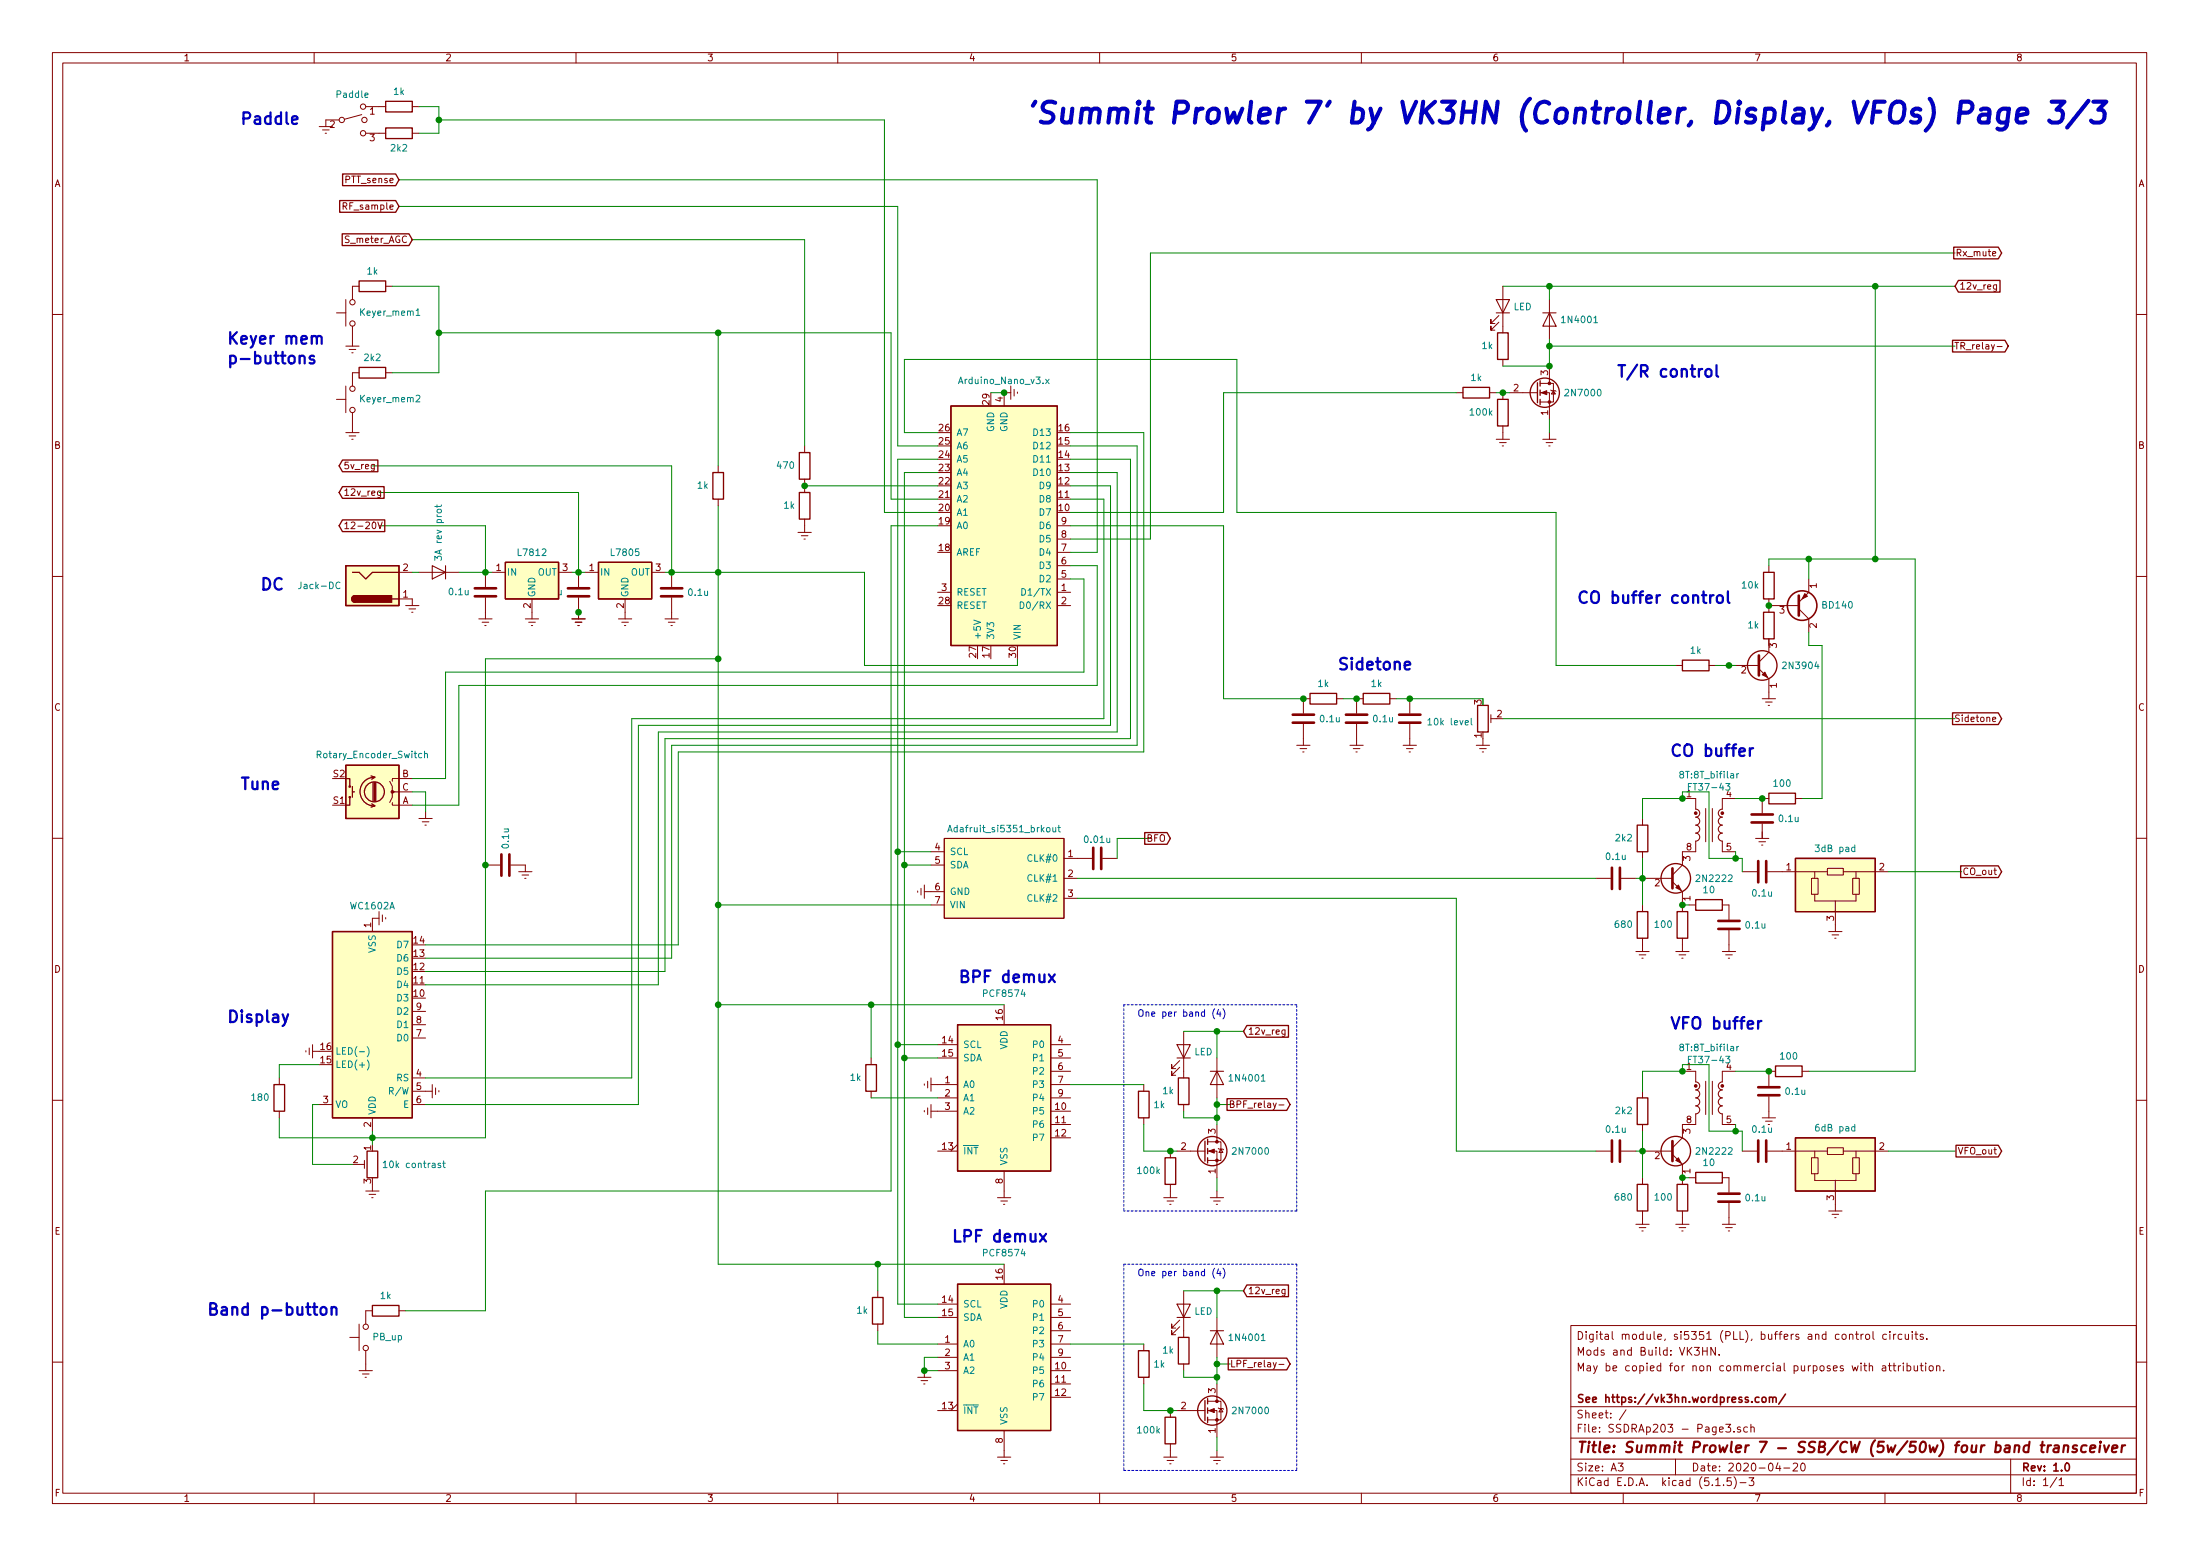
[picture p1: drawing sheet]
<svg xmlns="http://www.w3.org/2000/svg" width="420mm" height="297mm" viewBox="0 0 420 297" stroke-linecap="round" stroke-linejoin="round" font-family="sans-serif">
<g fill="none" stroke="#840000" stroke-width=".19">
<path d="M10 10h400v277h-400zM12 12h396v273.1h-396zM60 10v2M110 10v2M160 10v2M210 10v2M260 10v2M310 10v2M360 10v2M61 24.2h2.5M61.6 24.8h1.3M62.1 25.4h.3"/>
<path d="M64.8 22.9h-2.6v1.3M69.1 21.9l-3.3 .9M69.8 25.4h3.9M69.8 20.4h3.9M78.7 25.4h1.3M78.7 20.4h1.3M64.3 59.7h1.7M66 57.2v5.1M68.6 54.6h-1.3v2.6M73.7 54.6h1.2M287 54.6v8.9M295.9 57.2v7.6"/>
<path d="M381.3 54.4v1.1l-.2 .1h-.3M381.3 54.4h-.4l-.2 .2 .1 .6h.5M10 60h2M64.3 76.2h1.7M66 73.7v5.1M66 66.1h2.6M66.7 66.7h1.2M67.2 67.3h.2M67.3 62.3v3.8M67.3 78.8v3.8M68.6 71.2h-1.3v2.5M73.7 71.2h1.2"/>
<path d="M193 75h-1.2v2.5M193 73.7v2.5M193.7 74.3v1.3M194.3 74.8v.3M278.1 75h1.3M284.5 75h1.2M286.3 61.5l-1.6 1.5v-.7v.7h.8M286.3 60.2l-1.6 1.6v-.8v.8h.8M287 68.6v1.3M287 75v1.2M288.3 75h5.3M294.1 75h1.8v5"/>
<path d="M294.1 73.2h2.6v3.5h-2.6M295.9 69.9v3.3M296.2 74.5l1 .2M296.7 74.6l.4 .6h-.8zM373.4 65.4h.7M373.7 65.4v1.2M408 60h2M66 82.6h2.6M66.7 83.2h1.2M67.2 83.9h.2M72.2 99.7l.4 1.2 .4-1.2M72.7 93.7l-.1 1.2-.1 .1-.3-.1"/>
<path d="M72.7 93.8l-.4-.1-.2 .3 .1 .5h.5M137.2 88.9v1.3M137.2 95.3v1.3M153.7 85.1v1.3M153.7 91.5v2.5M153.7 99.1v2.5M285.7 83.9h2.6M286.4 84.5h1.3M286.9 85.1h.2M287 81.3v2.6M294.6 83.9h2.6M295.3 84.5h1.2"/>
<path d="M295.8 85.1h.2M295.9 82.6v1.3M10 110h2M76.2 114.3h2.5v1.3M76.2 109.3h2.5M77.5 115.6h2.5M78.1 116.2h1.3M78.6 116.9h.3M80 109.3h7.6M91.4 118.1h2.6M92.1 118.8h1.2M92.6 119.4h.2"/>
<path d="M92.7 109.3v2.8M92.7 114.1v4M94 109.3h2.5M100.3 118.1h2.6M101 118.8h1.2M101.5 119.4h.2M101.6 114.3v3.8M106.7 109.3h2.5M109.2 118.1h2.6M109.9 118.8h1.2M110.4 119.4h.2M110.5 109.3v2.8"/>
<path d="M110.5 114.1v4M111.8 109.3h2.5M118.1 118.1h2.5M118.7 118.8h1.3M119.3 119.4h.2M119.4 114.3v3.8M124.5 109.3h2.5M127 118.1h2.5M127.6 118.8h1.3M128.1 119.4h.3M128.3 109.3v2.8M128.3 114.1v4"/>
<path d="M152.4 101.6h2.5M153 102.3h1.3M153.5 102.9h.3M179.1 113.1h2.5M201.9 102.9h2.6M201.9 113.1h2.6M201.9 115.6h2.6M201.9 110.5h2.6M201.9 108h2.6M201.9 105.4h2.6M201.9 100.4h2.6M337.8 108v1.3"/>
<path d="M337.8 114.3v2.6M337.8 115.6h5.7M343.5 116.2l1.9 1.9v2.6M345.4 110.5v2.6l-1.9 1.9M408 110h2M248.9 138.2v4.1M250.2 133.4h-1.3v2.8M255.3 133.4h1.2M259.1 138.2v4.1M260.3 133.4h-1.2v2.8M265.4 133.4h1.3M269.2 133.4v2.8"/>
<path d="M269.2 138.2v4.1M284.7 136.4v1.6M284.7 137.2h1M320 127h1.3M326.4 127h1.3M330.2 127h5.7M335.9 127.7l1.9 1.9v3.8M336.5 133.4h2.6M337.2 134h1.3M337.7 134.7h.2M337.8 122v2.5l-1.9 1.9M374.2 136.6l-.5-.1-.2 .1 .1 .4 .5 .3 .1 .2-.2 .3-.5-.1"/>
<path d="M74.4 149.1l.5 1.1v1h3.8M74.9 153.2v.5h3.8M75.4 151.2h-.5v1l-.5 1M78.7 148.6h-3.8v.5M80 156.2h2.5M80.6 156.9h1.3M81.2 157.5h.2M81.3 155v1.2M247.6 142.3h2.6M248.3 142.9h1.3M248.8 143.5h.2M257.8 142.3h2.5"/>
<path d="M258.4 142.9h1.3M259 143.5h.2M268 142.3h2.5M268.6 142.9h1.3M269.1 143.5h.3M281.9 142.3h2.6M282.6 142.9h1.2M283.1 143.5h.2M283.2 141v1.3M313.7 156.2v1.3M321.3 152.4h2.5v2.1M325.8 154.3v6.4"/>
<path d="M327 154.3v6.4M331.5 152.4h-2.6v2.1M336.5 157.3v2.8M337.8 152.4h-1.3v2.8M342.9 152.4h1.3M10 160h2M72.4 175.3h-1.3v2.5M72.4 174v2.6M73 174.7v1.2M73.7 175.2v.2M92.7 165.1h2.8M97.5 165.1h2.8v1.3"/>
<path d="M99.1 166.4h2.5M99.7 167h1.3M100.2 167.7h.3M175.3 170.1v.2M175.9 169.6v1.3M176.5 168.9v2.6M176.5 170.2h3.8M177.8 162.6h2.5M177.8 165.1h2.5M177.8 172.8h2.5M180.3 160.1h22.9v15.2h-22.9zM203.2 167.7h2.5"/>
<path d="M203.2 163.9h5.3M203.2 171.5h2.5M210.6 163.9h2.8M304.8 167.7h2.8M309.6 167.7h2.8M313.7 162.6v1.3M313.7 172.8v1.2M313.7 179.1v2.5M313.7 167.7h5.7M319.4 168.3l1.9 1.9v3.8M321.3 179.1v2.5M322.6 172.8h1.2"/>
<path d="M323.8 160.6v2h-2.5v2.5l-1.9 1.9M328.9 172.8h1.3v2.8M328.9 160.6v2h2.6M330.2 177.6v4M332.7 166.4h2.8M335.3 160.1h2.5M335.9 160.7h1.3M336.4 161.3h.3M337.6 166.4h11.4M345.9 167.7h1.3v3h-1.3zM346.6 166.4v1.3M346.6 170.7v1.3h7.9v-1.3"/>
<path d="M349 165.8h3v1.2h-3zM349.2 177.8h2.6M349.9 178.5h1.3M350.4 179.1h.2M350.5 172v5.8M352 166.4h8.7M353.8 167.7h1.3v3h-1.3zM354.5 166.4v1.3M408 160h2M59.7 199.4v2.6M78.7 198.2h2.6M78.7 195.6h2.6"/>
<path d="M78.7 193.1h2.6M179.1 199.4h3.8M191.8 191.8v3.8M200.7 199.4h3.8M226.1 196.9v8.9M245.4 196.6v1.2l-.2 .1-.3-.1M245.4 196.7l-.3-.1-.3 .2 .1 .6h.5M312.4 181.6h2.6M313.1 182.3h1.2M313.6 182.9h.2M320 181.6h2.6M320.7 182.3h1.2"/>
<path d="M321.2 182.9h.2M328.9 181.6h2.6M329.6 182.3h1.2M330.1 182.9h.2M10 210h2M53.3 205.8v1.2M53.3 212.1v1.3M58.4 200.6v.2M59.1 200.1v1.2M59.7 200.7h1.3M61 210.9h2.5M71.1 213.4v2.5"/>
<path d="M78.7 210.9h2.6M78.7 205.8h2.6M78.7 208.3h3.8M82.5 207v2.6M83.2 207.7v1.3M83.8 208.2v.2M166.4 202v1.2M166.4 208.3v1.3M176.5 206.9v.3M176.5 212v.3M177.2 206.4v1.3M177.2 211.5v1.3"/>
<path d="M177.8 207h5.1M177.8 212.1h5.1M177.8 205.8v2.5M177.8 210.9v2.5M179.1 219.7h3.8M179.1 202h3.8M179.1 209.6h3.8M182.9 218.5l-1.3 1.2M200.7 204.5h3.8M200.7 207h3.8M200.7 212.1h3.8M200.7 214.7h3.8"/>
<path d="M200.7 217.2h3.8M200.7 202h3.8M200.7 209.6h3.8M218.4 207v1.3M218.4 213.4v1.3M223.5 219.7v1.3M224.8 219.7h5.3M225.3 203.7l-1.5 1.6v-.8v.8h.7M225.3 202.5l-1.5 1.5v-.8v.8h.7M226.1 210.9v1.2M230.6 219.7h1.8v5.1M230.6 218h2.6v3.5h-2.6"/>
<path d="M232.4 202v7.6M232.4 214.7v3.3M232.7 219.2l1 .3M233.2 219.4l.4 .6h-.8zM235 210.8l.5-.1 .1-.4-.6-.2v1.3h.5l.2-.2v-.2l-.3-.2M304.8 219.7h2.8M309.6 219.7h2.8M313.7 219.7h5.7M313.7 208.3v1.3M313.7 214.7v1.2M321.3 204.5h2.5v2M323.8 212.6v2.1h-2.5v2.5l-1.9 1.9"/>
<path d="M325.8 206.4v6.4M327 206.4v6.4M328.9 212.6v2.1h2.6M331.5 204.5h-2.6v2M332.7 219.7h2.8M336.5 213.4h2.6M337.2 214h1.3M337.6 219.7h11.4M337.8 209.3v4.1M339.1 204.5h-1.3v2.8M344.2 204.5h1.2M346.6 219.7v1.3"/>
<path d="M349 219.1h3v1.3h-3zM352 219.7h8.7M354.5 219.7v1.3M408 210h2M68.6 222.3h1M69.6 221.5v1.5M69.8 227.4h2.6M70.5 228h1.3M71 228.6h.2M71.1 226.1v1.3M190.5 228.6h2.5M191.1 229.3h1.3"/>
<path d="M191.6 229.9h.3M191.8 223.6v5M222.2 228.6h2.6M222.9 229.3h1.3M223.4 229.9h.2M223.5 226.1v2.5M231.1 228.6h2.6M231.8 229.3h1.2M232.3 229.9h.2M232.4 227.4v1.2M312.4 233.7h2.6M313.1 234.4h1.2"/>
<path d="M313.6 235h.2M313.7 224.8v1.3M313.7 231.2v2.5M319.4 220.4l1.9 1.9v3.8M320 233.7h2.6M320.7 234.4h1.2M321.2 235h.2M321.3 231.2v2.5M322.6 224.8h1.2M328.9 224.8h1.3v2.8M328.9 233.7h2.6M329.6 234.4h1.2"/>
<path d="M330.1 235h.2M330.2 229.7v4M345.9 221h1.3v3.1h-1.3zM346.6 224.1v1.2h7.9v-1.2M349.2 231.2h2.6M349.9 231.8h1.3M350.4 232.4h.2M350.5 225.3v5.9M353.8 221h1.3v3.1h-1.3zM66.8 255.3h1.8M68.6 252.8v5M69.8 257.8v3.9"/>
<path d="M71.1 250.2h-1.3v2.6M76.2 250.2h1.3M167.6 246.4v1.3M167.6 252.8v1.2M179.1 256.6h3.8M179.1 249h3.8M179.1 251.5h3.8M179.1 259.1h3.8M191.8 241.3v3.8M200.7 256.6h3.8M200.7 249h3.8M200.7 251.5h3.8"/>
<path d="M200.7 259.1h3.8M200.7 254h3.8M218.4 256.6v1.2M225.3 253.3l-1.5 1.5v-.8v.8h.7M225.3 252l-1.5 1.5v-.7v.7h.7M226.1 246.4v8.9M232.4 251.5v7.6M235.2 259.7v1.2h.6M245.4 246.1v1.2l-.2 .1-.3-.1M245.4 246.2l-.3-.1-.3 .3 .1 .5h.5M300 253h108v32.1h-108zM325.2 257.2v1.5"/>
<path d="M325.2 257.9h.8M326 257.2v1.5M327.6 257.2v1.5l-.9-1.5v1.5M328.3 258.6v.1M353.2 254.8h.1a.37 .37 0 0 1 .6 .1v.8M354.4 254.7h.5M354.6 254.2v1.3l.3 .2M355.4 254.7v1M355.9 254.7l-.5 .3M356.4 254.8l.2-.1 .4 .1v.8l-.2 .1-.4-.1zM357.7 254.2v1.3l.2 .2M360.3 254.8l-.4-.1-.3 .3v.6l.3 .1 .4-.1"/>
<path d="M360.9 254.2v.1M360.9 254.7v1M361.6 254.7v1M362.1 254.7l-.3 .1-.2 .2M363.2 254.8l-.4-.1-.3 .3 .1 .6 .2 .1 .4-.1M363.9 254.7v.9l.4 .1 .2-.1M364.5 254.7v1M365.2 254.2v.1M365.2 254.7v1M365.7 254.7h.6M365.9 254.2v1.3l.4 .2M367.3 254.8a.37 .37 0 0 0-.6 .1l.1 .2 .5 .2 .1 .1-.3 .3-.4-.1"/>
<path d="M368 255.6v.1M10 260h2M68.6 261.7h2.5M69.2 262.3h1.3M69.7 262.9h.3M175.3 262.9h2.5M175.9 263.6h1.3M176.4 264.2h.3M176.5 261.7v1.2M179.1 261.7h3.8M179.1 269.3h3.8M182.9 268l-1.3 1.3"/>
<path d="M190.5 278.2h2.5M191.1 278.8h1.3M191.6 279.4h.3M191.8 273.1v5.1M200.7 264.2h3.8M200.7 261.7h3.8M200.7 266.7h3.8M218.4 262.9v1.3M222.2 278.2h2.6M222.9 278.8h1.3M223.4 279.4h.2M223.5 269.3v1.2"/>
<path d="M223.5 275.6v2.6M224.8 269.3h5.3M226.1 260.4v1.3M230.6 269.3h1.8v5.1M230.6 267.5h2.6v3.6h-2.6M231.1 278.2h2.6M231.8 278.8h1.2M232.3 279.4h.2M232.4 264.2v3.3M232.4 276.9v1.3M232.7 268.8l1 .2M233.2 268.9l.4 .6h-.8z"/>
<path d="M300 278.5h108M300 274.5h108M300 268.5h108M309 279.3h1l-.5 .6 .4 .1v.7l-.2 .1-.7-.1M310.5 269.1l-1.2 2M320 278.5v3M329.6 271.9h.9l-.5 .6 .5 .1v.7l-.2 .1-.7-.1M331.2 273.3v.1M332.4 272.5a.37 .37 0 0 0-.6 .1l.1 .2 .5 .2 .1 .1-.3 .3-.4-.1M333.7 272.5l-.4-.1-.3 .3 .1 .6 .2 .1 .4-.1M334.4 272.5a.37 .37 0 0 1 .6 .1v.8M334.4 271.9v1.5"/>
<path d="M339.5 279.2l-.3 1.1h.9M339.9 279.8v1M342.5 279.5l.5-.2 .3 .2v.2l-.9 1.1h.9M344.1 279.4l.1-.1a.8 .8 0 0 1 .6 .8 .8 .8 0 0 1-.6 .7 1 1 0 0 1-.1-1.4zM357 260.8l.2-.1 .4 .1v.9M359.5 260.8h.6v.9M360.1 261.1h-.5a.29 .29 0 0 0-.2 .3 .29 .29 0 0 0 .2 .3l.5-.1M360.6 260.7h.6M360.9 260.2v1.3l.3 .2M361.5 260.7h.6M361.7 260.2v1.3l.4 .2M362.6 260.7v1"/>
<path d="M363 260.7l-.4 .3M363.5 260.2v.2M363.5 260.7v1M364.2 260.8l.4-.1 .3 .3-.1 .6-.2 .1-.4-.1M364.2 260.2v1.5M365.6 260.7v.8a.39 .39 0 0 0 .6 .1M366.2 260.7v1M366.7 260.7h.6M366.9 260.2v1.3l.4 .2M367.8 260.2v.2M367.8 260.7v1M368.5 260.8l.2-.1 .4 .1v.8l-.2 .1-.4-.1z"/>
<path d="M369.8 260.8l.3-.1 .3 .1 .1 .9M369.8 260.7v1M371.2 261.6v.1M384 278.5v6.6M408 260h2M60 285.1v1.9M110 285.1v1.9M160 285.1v1.9M210 285.1v1.9M260 285.1v1.9M300 281.5h108M310 285.1v1.9"/>
<path d="M327.7 283.6h.8M329.2 283.5v.1M330.6 282.1h-.7l-.1 .7 .2-.1h.5l.2 .3-.1 .5-.2 .1-.6-.1M331.2 281.9a1.71 1.71 0 0 1 0 2.3M332.3 283h1.2M334 282.1h.9l-.5 .6 .5 .1v.7l-.2 .1-.7-.1M340.7 280.2h1.1M360 285.1v1.9M392.8 282l-1.3 2M393.2 282.5l.5-.4v1.5M393.2 283.6h.9"/>
<circle cx="65.3" cy="22.9" r=".51"/>
<circle cx="69.3" cy="20.4" r=".51"/>
<circle cx="69.3" cy="25.4" r=".51"/>
<circle cx="69.6" cy="22.9" r=".51"/>
<circle cx="67.3" cy="57.7" r=".51"/>
<circle cx="67.3" cy="61.8" r=".51"/>
<circle cx="67.3" cy="74.2" r=".51"/>
<circle cx="67.3" cy="78.3" r=".51"/>
<circle cx="69.9" cy="253.3" r=".51"/>
<circle cx="69.9" cy="257.3" r=".51"/>
</g>
<g fill="none" stroke="#840000" stroke-width=".3">
<path d="M335.9 266.8l-.4-.1-.3 .3 .1 .6 .2 .1 .4-.1M336.6 266.8l.2-.1 .4 .1v.8l-.2 .1-.4-.1zM337.9 266.8l.3-.1 .3 .1 .1 .9M337.9 266.7v1M338.6 266.9a.36 .36 0 0 1 .3-.2 .36 .36 0 0 1 .3 .2v.8M341 266.1l-1.3 2M394.5 279.5l.2-.2a.81 .81 0 0 1 .6 .6 .81 .81 0 0 1-.3 .8l-.1 .1a.79 .79 0 0 1-.4-1.3z"/>
<circle cx="344.2" cy="115.6" r="2.82"/>
</g>
<g fill="none" stroke="#840000" stroke-width=".41">
<path d="M389.7 275.9h.8M390.1 275.2l-.2 1.7v.2l.4 .1M391.1 275.9l-.1 1.3M391.7 275.9a.5 .5 0 0 0-.6 .4M392.4 276h.7v1.2M393.2 276.4l-.7 .1a.4 .4 0 0 0-.3 .3 .4 .4 0 0 0 .2 .4l.7-.1M394.2 276.1l.3-.2 .4 .1v1.2M394.2 275.9l-.2 1.3M396.7 276a.49 .49 0 0 0-.8 .3v.2l.5 .1 .3 .2-.4 .4-.5-.1M398.5 276a.73 .73 0 0 0-.9 .1l-.2 .7 .1 .2 .3 .2 .5-.1M399.2 276.6l1-.2-.1-.4h-.8l-.2 .9 .3 .3 .6-.1M401.1 275.9l-.2 1.3"/>
<path d="M401.2 275.2l-.1 .2M401.9 275.9l.3 1.3 .6-1.3M403.4 276.6l1-.2-.1-.4-.5-.1-.4 .3v.9l.2 .1 .6-.1M405.3 275.9l-.2 1.3M405.9 275.9a.55 .55 0 0 0-.7 .4"/>
</g>
<g fill="none" stroke="#840000" stroke-width=".51">
<path d="M90.7 112.3h4M90.7 113.8h4M108.5 112.3h4M108.5 113.8h4M126.2 112.3h4.1M126.2 113.8h4.1M246.9 138h4.1M246.9 136.4h4.1M257 138h4.1M257 136.4h4.1M267.2 138h4.1M267.2 136.4h4.1"/>
<path d="M335.9 125.1v3.8M334.5 157h4.1M334.5 155.5h4.1M95.8 163.1v4.1M97.3 163.1v4.1M208.8 161.8v4.1M210.3 161.8v4.1M307.8 165.6v4.1M309.4 165.6v4.1M319.4 165.8v3.8M328.2 177.3h4M328.2 175.8h4"/>
<path d="M335.8 164.4v4M337.3 164.4v4M307.8 217.7v4.1M309.4 217.7v4.1M319.4 217.8v3.9M335.8 217.7v4.1M335.8 209.1h4.1M335.8 207.6h4.1M337.3 217.7v4.1M328.2 229.4h4M328.2 227.9h4"/>
</g>
<g fill="none" stroke="#840000" stroke-width=".25">
<path d="M73.7 19.3h5v2.1h-5zM64.9 38.3h10.7l.6 1.1-.6 1.1h-10.7zM65.4 33.2h10.2l.6 1.1-.6 1.1h-10.2zM73.7 24.4h5v2.1h-5zM65.4 44.6h12.7l.6 1.2-.6 1.1h-12.7zM68.6 53.6h5.1v2.1h-5.1zM373.1 47.2h8.5l.7 1.1-.7 1.1h-8.5zM374 53.5h8v2.3h-8l-.6-1.2zM68.6 70.1h5.1v2.1h-5.1zM181.6 77.5h20.3v45.7h-20.3zM279.4 74h5.1v2h-5.1zM286 63.5h2v5.1h-2z"/>
<path d="M286 76.2h2v5.1h-2zM293.6 73.1v3.8M294.1 72.7v1M294.1 74.5v1M294.1 76.2v1.1M372.9 65h10l.6 1.1-.6 1.1h-10zM65.4 87.8h6.8v2.3h-6.8l-.6-1.2zM65.4 92.9h8v2.2h-8l-.6-1.1zM65.4 99.2h8.1v2.3h-8.1l-.6-1.1zM136.1 90.2h2.1v5.1h-2.1zM152.7 94h2v5.1h-2zM152.7 86.4h2v5.1h-2z"/>
<path d="M66 108h10.2v7.6h-10.2zM67.3 109.3h1.3l1.2 1.2 1.3-1.2h5.1M67.8 113.7a.63 .63 0 0 0-.6 .6 .63 .63 0 0 0 .6 .7M74.9 114.3h1.3M96.5 107.4h10.2v6.9h-10.2zM114.3 107.4h10.2v6.9h-10.2zM336.8 116.9h2v5.1h-2zM336.8 109.3h2v5h-2zM250.2 132.4h5.1v2h-5.1zM260.3 132.4h5.1v2h-5.1zM282.2 134.7h2v5h-2zM321.3 126h5.1v2.1h-5.1z"/>
<path d="M372.9 136.1h8.7l.7 1.1-.7 1.1h-8.7zM66 146.1h10.2v10.1h-10.2zM66 148.6h.8v1.6M66.8 152.2v1.5h-.8M67.3 151.2h.4M67.3 150.2v2M70.9 148.1l.7 .3-.6 .4M71 153.5l.6 .3-.7 .3M71.2 149.4v3.5M71.5 148.4a2.74 2.74 0 0 0-2.7 2.7 2.74 2.74 0 0 0 2.7 2.8M71.5 149.4v3.5M71.8 149.4v3.5"/>
<path d="M218.6 158.9h4.3l.6 1.2-.6 1.1h-4.3zM312.7 157.5h2v5.1h-2zM337.8 151.4h5.1v2.1h-5.1zM63.5 177.8h15.2v35.6h-15.2zM312.7 174h2v5.1h-2zM320.3 174h2v5.1h-2zM323.8 171.7h5.1v2.1h-5.1zM342.9 163.9h15.2v10.1h-15.2zM374.4 165.3h7.2l.7 1.1-.7 1.1h-7.2zM182.9 195.6h17.8v28h-17.8zM238.1 195.8h8v2.2h-8l-.6-1.1zM52.3 207h2.1v5.1h-2.1z"/>
<path d="M70.1 219.7h2v5.1h-2zM165.4 203.2h2v5.1h-2zM217.4 208.3h2.1v5.1h-2.1zM225 205.8h2.1v5.1h-2.1zM230.1 217.8v3.9M230.6 217.5v1M230.6 219.2v1.1M234.3 209.7h11.4l.7 1.2-.7 1.1h-11.4zM312.7 209.6h2v5.1h-2zM339.1 203.5h5.1v2h-5.1zM342.9 217.2h15.2v10.2h-15.2zM373.6 218.6h8l.7 1.1-.7 1.2h-8z"/>
<path d="M222.5 221h2v5.1h-2zM230.6 221v1M312.7 226.1h2v5.1h-2zM320.3 226.1h2v5.1h-2zM323.8 223.8h5.1v2h-5.1zM71.1 249.2h5.1v2h-5.1zM166.6 247.7h2.1v5.1h-2.1zM182.9 245.1h17.8v28h-17.8zM217.4 257.8h2.1v5.1h-2.1zM225 255.3h2.1v5.1h-2.1zM234.6 259.3h11.1l.7 1.1-.7 1.1h-11.1zM238.1 245.3h8v2.2h-8l-.6-1.1z"/>
<path d="M222.5 270.5h2v5.1h-2zM230.1 267.4v3.8M230.6 267v1M230.6 268.8v1M230.6 270.5v1.1"/>
<circle cx="295" cy="75" r="2.79"/>
<circle cx="336.5" cy="127" r="2.82"/>
<circle cx="66.8" cy="152.2" r=".13"/>
<circle cx="66.8" cy="150.2" r=".13"/>
<circle cx="71.5" cy="151.2" r="1.9"/>
<circle cx="320" cy="167.7" r="2.82"/>
<circle cx="231.5" cy="219.7" r="2.79"/>
<circle cx="320" cy="219.7" r="2.82"/>
<circle cx="231.5" cy="269.3" r="2.79"/>
</g>
<g fill="#ffffc2" stroke="#ffffc2" stroke-width=".19">
<path d="M182.9 195.6h17.8v28h-17.8z"/>
<path d="M182.9 245.1h17.8v28h-17.8z"/>
<path d="M181.6 77.5h20.3v45.7h-20.3z"/>
<path d="M63.5 177.8h15.2v35.6h-15.2z"/>
<path d="M180.3 160.1h22.9v15.2h-22.9z"/>
<path d="M66 146.1h10.2v10.1h-10.2z"/>
<path d="M66 108h10.2v7.6h-10.2z"/>
<path d="M342.9 217.2h15.2v10.2h-15.2z"/>
<path d="M96.5 107.4h10.2v6.9h-10.2z"/>
<path d="M342.9 163.9h15.2v10.1h-15.2z"/>
<path d="M114.3 107.4h10.2v6.9h-10.2z"/>
</g>
<g fill="#840000" stroke="#840000" stroke-width=".19">
<path d="M230.9 219.7l1-.3v.7z"/>
<path d="M230.9 269.3l1-.4v.8z"/>
<path d="M320 221.5l.5-.5 .6 1z"/>
<path d="M320 169.5l.5-.6 .6 1.1z"/>
<path d="M294.4 75l1-.4v.7z"/>
<path d="M336.5 128.8l.6-.5 .5 1z"/>
<path d="M344.7 113.3l.5 .5-1 .5z"/>
<circle cx="232.4" cy="221.5" r=".25"/>
<circle cx="232.4" cy="218" r=".25"/>
<circle cx="232.4" cy="271.1" r=".25"/>
<circle cx="232.4" cy="267.5" r=".25"/>
<circle cx="323.8" cy="207.3" r=".25"/>
<circle cx="328.9" cy="207.3" r=".25"/>
<circle cx="74.9" cy="151.2" r=".25"/>
<circle cx="323.8" cy="155.2" r=".25"/>
<circle cx="328.9" cy="155.2" r=".25"/>
<circle cx="295.9" cy="76.7" r=".25"/>
<circle cx="295.9" cy="73.2" r=".25"/>
</g>
<g fill="none" stroke="#840000" stroke-width=".2">
<path d="M285.7 57.2h2.6l-1.3 2.5zM285.7 59.7h2.6M294.6 59.7h2.6M295.9 59.7l1.3 2.6h-2.6zM82.5 108l2.6 1.3-2.6 1.2zM85.1 108v2.5M323.8 154.5a.76 .76 0 0 1 .8 .7 .76 .76 0 0 1-.8 .8 .76 .76 0 0 1 .8 .8 .76 .76 0 0 1-.8 .7 .76 .76 0 0 1 .8 .8 .76 .76 0 0 1-.8 .7 .76 .76 0 0 1 .8 .8 .76 .76 0 0 1-.8 .8M328.9 154.5a.76 .76 0 0 0-.7 .7 .76 .76 0 0 0 .7 .8 .76 .76 0 0 0-.7 .8 .76 .76 0 0 0 .7 .7 .76 .76 0 0 0-.7 .8 .76 .76 0 0 0 .7 .7 .76 .76 0 0 0-.7 .8 .76 .76 0 0 0 .7 .8M224.8 199.4h2.5l-1.2 2.6zM224.8 202h2.5M231.1 204.5h2.6M232.4 204.5l1.3 2.5h-2.6z"/>
<path d="M323.8 206.5a.76 .76 0 0 1 .8 .8 .76 .76 0 0 1-.8 .8 .76 .76 0 0 1 .8 .7 .76 .76 0 0 1-.8 .8 .76 .76 0 0 1 .8 .7 .76 .76 0 0 1-.8 .8 .76 .76 0 0 1 .8 .8 .76 .76 0 0 1-.8 .7M328.9 206.5a.76 .76 0 0 0-.7 .8 .76 .76 0 0 0 .7 .8 .76 .76 0 0 0-.7 .7 .76 .76 0 0 0 .7 .8 .76 .76 0 0 0-.7 .7 .76 .76 0 0 0 .7 .8 .76 .76 0 0 0-.7 .8 .76 .76 0 0 0 .7 .7M224.8 249h2.5l-1.2 2.5zM224.8 251.5h2.5M231.1 254h2.6M232.4 254l1.3 2.6h-2.6z"/>
</g>
<g fill="none" stroke="#008484" stroke-width=".19">
<path d="M79.5 59.3l.3-.4v1.3M79.5 75.6l.5-.2 .2 .4-.8 .9h.8M79.5 60.2h.7M199.7 72.4l.7 .8M200.4 72.4l-.7 .8M304.4 61.6h.7M83.5 96.4v.5M84.3 96.4l-.2 .3h-1.1M64.9 111.2a.6 .6 0 0 0-.8 .5 .6 .6 0 0 0 .6 .7l.2-.1M83 107v-.8l.5 .4 .1-.4 .7 .1v.5l-.1 .2M186 118.4l1.2 .4-1.2 .4M194.8 114.9a.64 .64 0 0 1 .8 .6 .64 .64 0 0 1-.8 .7z"/>
<path d="M195.1 112.4a.64 .64 0 0 1 .8 .6 .64 .64 0 0 1-.8 .6zM272.7 137.5l.3-.4v1.3M272.7 138.4h.7M281 137.1v1.1l.2 .2M80.5 143.9l-.3-.1-.3 .3 .2 .5h.4M81.1 144l.5-.1v.8M81.1 143.4v1.3M181 158.8l.4-1.3 .4 1.3M181.1 158.5h.6M201.1 158v.8l.5-.1M201.6 158v.8M202 158h.5"/>
<path d="M202.2 157.5v1.1l.3 .2M322.5 150.2h.4M323.1 149.6h-.6v1.2M329.6 149.6h.8l-.5 .4 .4 .2 .1 .4-.3 .2-.5-.1M331.7 147.7v.8M332.1 147.7l-.4 .2M354.2 161.8l-.3-.1-.3 .3 .1 .5h.5M354.2 161.3v1.3M70.1 199.8a1.47 1.47 0 0 1 0 1.9M331.7 199.8v.8M332.1 199.8l-.4 .2M70.1 202.3a1.47 1.47 0 0 1 0 2"/>
<path d="M240.9 206.4h.7M322.5 202.2h.4M323.1 201.6h-.6v1.3M329.6 201.6h.8l-.5 .5 .4 .1 .1 .5-.3 .2-.5-.1M354.2 215.1h-.3l-.3 .2 .1 .6h.5M354.2 214.6v1.3M73.2 222l.4-.4v1.3M73.2 222.9h.7M84.2 222.1h-.4l-.2 .1 .1 .2 .5 .1v.3h-.6M84.6 222.1h.4M84.7 221.6v1.1l.3 .2M240.9 255.9h.7"/>
</g>
<g fill="#840000" stroke="#840000" stroke-width=".25">
<path d="M67.4 113.9l.4-.2v1.3a.64 .64 0 0 1-.6-.4 .64 .64 0 0 1 .2-.7z"/>
<path d="M67.8 113.7h7v1.3h-7z"/>
</g>
<path d="M343.5 113.7v3.8z" fill="#840000" stroke="#840000" stroke-width=".51"/>
<path d="M214.6 191.8v39.4M247.6 191.8h-33M247.6 231.2h-33M247.6 231.2v-39.4M214.6 241.3h33M214.6 241.3v39.4M247.6 241.3v39.4M214.6 280.7h33" fill="none" stroke="#0000c2" stroke-width=".19" stroke-dasharray=".4 .4"/>
<g fill="none" stroke="#008400" stroke-width=".19">
<path d="M76.2 39.4h95.2v45.7h7.7M76.2 34.3h133.3v71.1h-5M80 20.4h3.8v5h-3.8M83.8 22.9h85.1v74.9h10.2M74.9 54.6h8.9v16.6h-8.9M78.7 45.8h75v39.3M287 54.6h86.4M295.9 54.6v2.6M358.1 54.6v52.1M373.4 48.3h-153.7v54.6h-15.2M83.8 63.5h86.4v31.8h8.9M137.2 63.5v25.4"/>
<path d="M189.2 75h2.6M278.1 75h-44.4v22.8h-29.2M285.7 75h2.6M295.9 66.1h77.5M295.9 64.8v5.1h-8.9M71.1 88.9h57.2v20.4M72.4 94h38.1v15.3M137.2 96.6v144.7h54.6M153.7 92.7h25.4M179.1 82.6h-6.4v-14h63.5v29.2h61v29.2h22.8M179.1 87.7h-7.7v161.3h7.7M179.1 90.2h-6.4v161.3h6.4"/>
<path d="M204.5 87.7h11.4v53.3h-88.9v44.5h-45.7M204.5 90.2h8.9v49.5h-87.7v48.3h-44.4M204.5 82.6h13.9v60.9h-88.9v36.9h-48.2M204.5 85.1h12.7v57.2h-88.9v40.6h-47M204.5 95.3h6.3v41.9h-90.2v68.6h-39.3M204.5 92.7h7.6v45.8h-90.2v72.4h-40.6M295.9 80v2.6M72.4 100.4h20.3v8.9M78.7 109.3h1.3M87.6 109.3h6.4M109.2 109.3h2.6M127 109.3h38.1v17.7h29.2v-1.2"/>
<path d="M179.1 100.4h-8.9v127h-77.5v22.8h-15.2M204.5 108h5v22.8h-121.9v22.9h-8.9M204.5 110.5h2.5v17.8h-121.9v20.3h-6.4M204.5 100.4h29.2v33h15.2M337.8 108v-1.3h28v97.8h-20.4M345.4 106.7v3.8M137.2 125.8h-44.5v91.4h-39.4v-3.8M256.5 133.4h2.6M266.7 133.4h16.5M287 137.2h86.4M327.7 127h3.8M345.4 120.7v2.5h2.6v29.2h-3.8"/>
<path d="M78.7 151.2h2.6v3.8M313.7 156.2v-3.8h7.6v-1.2h5.1v12.7h6.3v2.5M331.5 152.4h5M137.2 172.8h40.6M171.4 162.6h6.4M172.7 165.1h5.1M205.7 171.5h72.4v48.2h26.7M205.7 167.7h99.1M219.7 160.1h-6.3v3.8M312.4 167.7h1.3M313.7 163.9v8.9M321.3 172.8h1.3"/>
<path d="M331.5 162.6v1.3M360.7 166.4h13.9M137.2 191.8h54.6M166.4 191.8v10.2M171.4 199.4h7.7M226.1 196.9h11.4M232.4 196.9v5.1M61 203.2h-7.7v2.6M61 210.9h-1.3v11.4h7.6M71.1 215.9v2.6M166.4 209.6h12.7M172.7 202h6.4"/>
<path d="M204.5 207h13.9M218.4 214.7v5h6.4M226.1 212.1v1.3h6.3M232.4 210.9h2.5M232.4 209.6v5.1M312.4 219.7h1.3M313.7 208.3v-3.8h7.6v-1.3h5.1v12.7h6.3v3.8M313.7 215.9v8.9M331.5 214.7v1.2M331.5 204.5h6.3M360.7 219.7h12.7M232.4 224.8v2.6"/>
<path d="M321.3 224.8h1.3M167.6 254v2.6h11.5M167.6 241.3v5.1M179.1 259.1h-2.6v2.6h2.6M204.5 256.6h13.9M226.1 246.4h11.4M232.4 246.4v5.1M232.4 259.1v5.1M218.4 264.2v5.1h6.4M226.1 261.7v1.2h6.3M232.4 274.4v2.5M232.4 260.4h2.5"/>
</g>
<g fill="none" stroke="#0000c2" stroke-width=".43">
<path d="M55.8 22.9l1-.2-.1-.4-.6-.1-.3 .3 .1 1.1 .2 .1 .6-.1M60 68l-.6-.1-.3 .3 .1 .3 .8 .3 .1 .2-.1 .3-.2 .1-.7-.1M60.5 64.5l.3-.4 .5 .2 .1 1.3M325.9 70.6a.58 .58 0 0 1 1 .3v.6a.61 .61 0 0 1-.6 .4 .61 .61 0 0 1-.6-.4v-.6zM327.8 69.7v1.9l.3 .3M328 113.9l.3-.3a.63 .63 0 0 1 .7 .5v.6a.59 .59 0 0 1-.5 .4 .59 .59 0 0 1-.6-.4zM330 112.9v1.9l.3 .3M268.3 127.1l1-.2-.1-.4-.6-.2-.3 .4 .1 1 .2 .1 .6-.1M334.2 142.8v1.5M334.8 142.8l-.4 .2-.2 .3M200.3 186l1.1 1.5M201.4 186l-1.1 1.5"/>
<path d="M335.8 194.9v1.5M336.4 194.9l-.4 .1-.2 .3M198.6 235.5l1.2 1.5M199.8 235.5l-1.2 1.5M61.3 249.7l.3-.2a.63 .63 0 0 1 .8 .4v.7a.59 .59 0 0 1-.6 .4 .59 .59 0 0 1-.6-.4zM63.3 249.7l.3-.2 .6 .1 .1 1.4M63.3 249.5v1.5"/>
</g>
<path d="M391.8 19.4h2.5l-1.5 1.5h.5l.6 .4 .1 .4-.1 .9-.3 .4-.6 .4h-1.1l-.5-.4M398.9 19.2l-4.1 5.1M399.8 19.4h2.5l-1.6 1.5h.6l.5 .4 .2 .4-.1 .9-.3 .4-.6 .4h-1.1l-.6-.4M374.3 21.5h1.5a1.1 1.1 0 0 0 .9-.9 1.1 1.1 0 0 0-.7-1.2h-1.5l-.5 4M378.3 20.9l.4-.2h.8l.4 .2 .1 .4-.3 2.1M379.9 21.7l-.3 .2h-1a.8 .8 0 0 0-.7 .7 .8 .8 0 0 0 .5 .8h.9l.5-.2M383.6 20.9a1.29 1.29 0 0 0-1.7 .2l-.2 .4-.2 1.1 .2 .4 .5 .4h.8l.4-.2M383.7 20.7l-.4 3.3a1.16 1.16 0 0 1-1.8 .5M385.2 22.1l2-.4-.1-.8-.4-.2h-.7l-.5 .2-.2 .4-.2 1.5 .2 .4 .3 .2h.8l.4-.2" fill="none" stroke="#0000c2" stroke-width=".79"/>
<path d="M232 192.6a1.47 1.47 0 0 0 0 1.9M232.7 192.7l-.3 .9h.8M233 193.2v.8M233.6 192.6a1.4 1.4 0 0 1 0 1.9M232 242.1a1.47 1.47 0 0 0 0 1.9M232.7 242.2l-.3 .9h.8M233 242.7v.8M233.6 242.1a1.4 1.4 0 0 1 0 1.9" fill="none" stroke="#0000c2" stroke-width=".19"/>
<g fill="#008400" stroke="#008400" stroke-width=".25">
<circle cx="337.8" cy="115.6" r=".51"/>
<circle cx="71.1" cy="217.2" r=".51"/>
<circle cx="137.2" cy="172.8" r=".51"/>
<circle cx="223.5" cy="219.7" r=".51"/>
<circle cx="248.9" cy="133.4" r=".51"/>
<circle cx="232.4" cy="210.9" r=".51"/>
<circle cx="295.9" cy="66.1" r=".51"/>
<circle cx="166.4" cy="191.8" r=".51"/>
<circle cx="287" cy="75" r=".51"/>
<circle cx="232.4" cy="196.9" r=".51"/>
<circle cx="295.9" cy="69.9" r=".51"/>
<circle cx="176.5" cy="261.7" r=".51"/>
<circle cx="358.1" cy="106.7" r=".51"/>
<circle cx="330.2" cy="127" r=".51"/>
<circle cx="358.1" cy="54.6" r=".51"/>
<circle cx="269.2" cy="133.4" r=".51"/>
<circle cx="191.8" cy="75" r=".51"/>
<circle cx="232.4" cy="213.4" r=".51"/>
<circle cx="167.6" cy="241.3" r=".51"/>
<circle cx="345.4" cy="106.7" r=".51"/>
<circle cx="83.8" cy="22.9" r=".51"/>
<circle cx="171.5" cy="199.4" r=".51"/>
<circle cx="172.7" cy="202" r=".51"/>
<circle cx="83.8" cy="63.5" r=".51"/>
<circle cx="321.3" cy="204.5" r=".51"/>
<circle cx="110.5" cy="109.3" r=".51"/>
<circle cx="137.2" cy="191.8" r=".51"/>
<circle cx="110.5" cy="116.9" r=".51"/>
<circle cx="295.9" cy="54.6" r=".51"/>
<circle cx="259.1" cy="133.4" r=".51"/>
<circle cx="137.2" cy="63.5" r=".51"/>
<circle cx="331.5" cy="163.9" r=".51"/>
<circle cx="92.7" cy="165.1" r=".51"/>
<circle cx="321.3" cy="152.4" r=".51"/>
<circle cx="223.5" cy="269.3" r=".51"/>
<circle cx="92.7" cy="109.3" r=".51"/>
<circle cx="331.5" cy="215.9" r=".51"/>
<circle cx="336.5" cy="152.4" r=".51"/>
<circle cx="232.4" cy="262.9" r=".51"/>
<circle cx="232.4" cy="260.4" r=".51"/>
<circle cx="337.8" cy="204.5" r=".51"/>
<circle cx="137.2" cy="109.3" r=".51"/>
<circle cx="137.2" cy="125.8" r=".51"/>
<circle cx="313.7" cy="167.7" r=".51"/>
<circle cx="321.3" cy="172.8" r=".51"/>
<circle cx="232.4" cy="246.4" r=".51"/>
<circle cx="172.7" cy="165.1" r=".51"/>
<circle cx="153.7" cy="92.7" r=".51"/>
<circle cx="171.5" cy="162.6" r=".51"/>
<circle cx="313.7" cy="219.7" r=".51"/>
<circle cx="321.3" cy="224.8" r=".51"/>
<circle cx="128.3" cy="109.3" r=".51"/>
</g>
<text font-size="5.6" fill="#0000c2" x="195.6" y="23.6">'Summit Prowler 7' by VK3HN (Controller, Display, VFOs) Page 3/3</text>
<g font-size="3.1" fill="#0000c2">
<text x="45.7" y="23.8">Paddle</text>
<text x="43.2" y="65.7">Keyer mem</text>
<text x="43.2" y="69.5">p-buttons</text>
<text x="308.6" y="72">T/R control</text>
<text x="49.5" y="112.7">DC</text>
<text x="301" y="115.2">CO buffer control</text>
<text x="255.3" y="127.9">Sidetone</text>
<text x="318.8" y="144.4">CO buffer</text>
<text x="45.7" y="150.8">Tune</text>
<text x="182.9" y="187.6">BPF demux</text>
<text x="43.2" y="195.2">Display</text>
<text x="318.8" y="196.5">VFO buffer</text>
<text x="181.6" y="237.1">LPF demux</text>
<text x="39.4" y="251.1">Band p-button</text>
</g>
<text font-size="2.8" fill="#840000" x="301" y="277.3">Title: Summit Prowler 7 - SSB/CW (5w/50w) four band transceiver</text>
<g font-size="2.1" fill="#840000">
<text x="301" y="255.8">Digital module, si5351 (PLL), buffers and control circuits.</text>
<text x="301" y="261.8">May be copied for non commercial purposes with attribution.</text>
<text x="301" y="258.8">Mods and Build: VK3HN.</text>
<text x="301" y="267.8">See https://vk3hn.wordpress.com/</text>
<text x="301" y="273.5">File: SSDRAp203 - Page3.sch</text>
<text x="301" y="270.8">Sheet: /</text>
<text x="301" y="280.9">Size: A3</text>
<text x="323" y="280.9">Date: 2020-04-20</text>
<text x="386" y="280.9">Rev: 1.0</text>
<text x="301" y="283.7">KiCad E.D.A. kicad (5.1.5)-3</text>
<text x="386" y="283.7">Id: 1/1</text>
</g>
<g font-size="1.8" fill="#840000">
<text x="35" y="11.7">1</text>
<text x="85" y="11.7">2</text>
<text x="135" y="11.7">3</text>
<text x="185" y="11.7">4</text>
<text x="235" y="11.7">5</text>
<text x="285" y="11.7">6</text>
<text x="335" y="11.7">7</text>
<text x="385" y="11.7">8</text>
<text x="70.6" y="21.9">1</text>
<text x="63" y="24.4">2</text>
<text x="70.6" y="27">3</text>
<text x="10.4" y="35.7">A</text>
<text x="66.1" y="35">PTT_sense</text>
<text x="408.4" y="35.7">A</text>
<text x="66" y="40">RF_sample</text>
<text x="66.1" y="46.4">S_meter_AGC</text>
<text x="374" y="48.9">Rx_mute</text>
<text x="374.2" y="55.3">12v_reg</text>
<text x="295.7" y="71.6" transform="rotate(-90 295.7 71.6)">3</text>
<text x="374.7" y="66.7">TR_relay-</text>
<text x="189" y="77.2" transform="rotate(-90 189 77.2)">29</text>
<text x="191.5" y="76.7" transform="rotate(-90 191.5 76.7)">4</text>
<text x="289.1" y="74.7">2</text>
<text x="179.4" y="82.3">26</text>
<text x="202.2" y="82.3">16</text>
<text x="295.7" y="79.3" transform="rotate(-90 295.7 79.3)">1</text>
<text x="10.4" y="85.7">B</text>
<text x="65.6" y="89.6">5v_reg</text>
<text x="179.4" y="90">23</text>
<text x="179.4" y="87.4">24</text>
<text x="179.4" y="84.9">25</text>
<text x="202.2" y="90">13</text>
<text x="202.2" y="87.4">14</text>
<text x="202.2" y="84.9">15</text>
<text x="408.4" y="85.7">B</text>
<text x="65.6" y="94.7">12v_reg</text>
<text x="179.4" y="95">21</text>
<text x="179.4" y="92.5">22</text>
<text x="202.2" y="95">11</text>
<text x="202.2" y="92.5">12</text>
<text x="65.6" y="101">12-20V</text>
<text x="179.4" y="100.1">19</text>
<text x="179.4" y="97.6">20</text>
<text x="202.2" y="97.6">10</text>
<text x="202.7" y="100.1">9</text>
<text x="179.4" y="105.2">18</text>
<text x="202.7" y="107.7">6</text>
<text x="202.7" y="105.2">7</text>
<text x="202.7" y="102.7">8</text>
<text x="77" y="109">2</text>
<text x="94.8" y="109">1</text>
<text x="107.5" y="109">3</text>
<text x="112.5" y="109">1</text>
<text x="125.2" y="109">3</text>
<text x="179.9" y="112.8">3</text>
<text x="202.7" y="112.8">1</text>
<text x="202.7" y="110.3">5</text>
<text x="347" y="112.3" transform="rotate(-90 347 112.3)">1</text>
<text x="77" y="114.1">1</text>
<text x="101.3" y="116.1" transform="rotate(-90 101.3 116.1)">2</text>
<text x="119.1" y="116.1" transform="rotate(-90 119.1 116.1)">2</text>
<text x="179.4" y="115.4">28</text>
<text x="202.7" y="115.4">2</text>
<text x="339.9" y="117.1">3</text>
<text x="347" y="119.9" transform="rotate(-90 347 119.9)">2</text>
<text x="186.4" y="125.5" transform="rotate(-90 186.4 125.5)">27</text>
<text x="189" y="125.5" transform="rotate(-90 189 125.5)">17</text>
<text x="194.1" y="125.5" transform="rotate(-90 194.1 125.5)">30</text>
<text x="339.3" y="123.7" transform="rotate(-90 339.3 123.7)">3</text>
<text x="332.6" y="128.6">2</text>
<text x="339.3" y="131.3" transform="rotate(-90 339.3 131.3)">1</text>
<text x="10.4" y="135.7">C</text>
<text x="285.9" y="136.9">2</text>
<text x="374" y="137.8">Sidetone</text>
<text x="408.4" y="135.7">C</text>
<text x="283" y="140.9" transform="rotate(-90 283 140.9)">1</text>
<text x="63.7" y="148.4">S2</text>
<text x="76.8" y="148.4">B</text>
<text x="63.7" y="153.5">S1</text>
<text x="76.8" y="153.5">A</text>
<text x="76.8" y="150.9">C</text>
<text x="322.1" y="152.2">1</text>
<text x="329.7" y="152.2">4</text>
<text x="219" y="160.7">BFO</text>
<text x="178.6" y="162.3">4</text>
<text x="178.6" y="164.9">5</text>
<text x="204" y="163.6">1</text>
<text x="204" y="167.4">2</text>
<text x="322.1" y="162.3">8</text>
<text x="322.8" y="164.3" transform="rotate(-90 322.8 164.3)">3</text>
<text x="329.7" y="162.3">5</text>
<text x="341.1" y="166.2">1</text>
<text x="358.9" y="166.2">2</text>
<text x="375.1" y="167">CO_out</text>
<text x="178.6" y="170">6</text>
<text x="178.6" y="172.5">7</text>
<text x="204" y="171.2">3</text>
<text x="316.1" y="169.2">2</text>
<text x="322.8" y="172" transform="rotate(-90 322.8 172)">1</text>
<text x="70.9" y="177" transform="rotate(-90 70.9 177)">1</text>
<text x="350.3" y="175.8" transform="rotate(-90 350.3 175.8)">3</text>
<text x="10.4" y="185.7">D</text>
<text x="79" y="185.2">12</text>
<text x="79" y="182.7">13</text>
<text x="79" y="180.1">14</text>
<text x="408.4" y="185.7">D</text>
<text x="79" y="190.3">10</text>
<text x="79" y="187.7">11</text>
<text x="79.5" y="197.9">7</text>
<text x="79.5" y="195.4">8</text>
<text x="79.5" y="192.8">9</text>
<text x="191.5" y="194.7" transform="rotate(-90 191.5 194.7)">16</text>
<text x="238.3" y="197.5">12v_reg</text>
<text x="61.3" y="203">15</text>
<text x="61.3" y="200.4">16</text>
<text x="180" y="199.2">14</text>
<text x="180" y="201.7">15</text>
<text x="202.1" y="199.2">4</text>
<text x="202.1" y="201.7">5</text>
<text x="79.5" y="205.5">4</text>
<text x="79.5" y="208.1">5</text>
<text x="180.5" y="206.8">1</text>
<text x="180.5" y="209.3">2</text>
<text x="202.1" y="204.3">6</text>
<text x="202.1" y="206.8">7</text>
<text x="202.1" y="209.3">9</text>
<text x="322.1" y="204.3">1</text>
<text x="329.7" y="204.3">4</text>
<text x="61.7" y="210.6">3</text>
<text x="70.9" y="215.1" transform="rotate(-90 70.9 215.1)">2</text>
<text x="79.5" y="210.6">6</text>
<text x="180.5" y="211.9">3</text>
<text x="201.6" y="211.9">10</text>
<text x="201.6" y="214.4">11</text>
<text x="236.3" y="211.5">BPF_relay-</text>
<text x="322.1" y="214.4">8</text>
<text x="329.7" y="214.4">5</text>
<text x="70.9" y="219.6" transform="rotate(-90 70.9 219.6)">1</text>
<text x="180" y="219.5">13</text>
<text x="201.6" y="217">12</text>
<text x="225.6" y="219.5">2</text>
<text x="232.2" y="216.4" transform="rotate(-90 232.2 216.4)">3</text>
<text x="316.1" y="221.3">2</text>
<text x="322.8" y="216.4" transform="rotate(-90 322.8 216.4)">3</text>
<text x="334.8" y="216.2">0.1u</text>
<text x="341.1" y="219.5">1</text>
<text x="358.9" y="219.5">2</text>
<text x="374.1" y="220.4">VFO_out</text>
<text x="67.5" y="222">2</text>
<text x="70.9" y="225.9" transform="rotate(-90 70.9 225.9)">3</text>
<text x="191.5" y="225.9" transform="rotate(-90 191.5 225.9)">8</text>
<text x="232.2" y="224" transform="rotate(-90 232.2 224)">1</text>
<text x="322.8" y="224" transform="rotate(-90 322.8 224)">1</text>
<text x="350.3" y="229.1" transform="rotate(-90 350.3 229.1)">3</text>
<text x="10.4" y="235.7">E</text>
<text x="408.4" y="235.7">E</text>
<text x="191.5" y="244.2" transform="rotate(-90 191.5 244.2)">16</text>
<text x="180" y="248.7">14</text>
<text x="180" y="251.2">15</text>
<text x="202.1" y="248.7">4</text>
<text x="202.1" y="251.2">5</text>
<text x="238.3" y="247.1">12v_reg</text>
<text x="180.5" y="256.3">1</text>
<text x="202.1" y="253.8">6</text>
<text x="202.1" y="256.3">7</text>
<text x="180.5" y="258.9">2</text>
<text x="180.5" y="261.4">3</text>
<text x="201.6" y="261.4">10</text>
<text x="201.6" y="263.9">11</text>
<text x="202.1" y="258.9">9</text>
<text x="236.6" y="261">LPF_relay-</text>
<text x="180" y="269">13</text>
<text x="201.6" y="266.5">12</text>
<text x="225.6" y="269">2</text>
<text x="232.2" y="265.9" transform="rotate(-90 232.2 265.9)">3</text>
<text x="191.5" y="275.5" transform="rotate(-90 191.5 275.5)">8</text>
<text x="232.2" y="273.6" transform="rotate(-90 232.2 273.6)">1</text>
<text x="10.5" y="285.7">F</text>
<text x="35" y="286.7">1</text>
<text x="85" y="286.7">2</text>
<text x="135" y="286.7">3</text>
<text x="185" y="286.7">4</text>
<text x="235" y="286.7">5</text>
<text x="285" y="286.7">6</text>
<text x="335" y="286.7">7</text>
<text x="385" y="286.7">8</text>
<text x="408.5" y="285.7">F</text>
</g>
<g font-size="1.8" fill="#008484">
<text x="64.4" y="18.7">Paddle</text>
<text x="75.2" y="18.1">1k</text>
<text x="74.7" y="28.9">2k2</text>
<text x="70.2" y="52.4">1k</text>
<text x="289.1" y="59.2">LED</text>
<text x="69" y="60.3">Keyer_mem1</text>
<text x="298.6" y="61.7">1N4001</text>
<text x="69.6" y="68.9">2k2</text>
<text x="283.1" y="66.6">1k</text>
<text x="69" y="76.8">Keyer_mem2</text>
<text x="183.4" y="73.3">Arduino_Nano_v3.x</text>
<text x="281" y="72.7">1k</text>
<text x="299.2" y="75.7">2N7000</text>
<text x="182.6" y="83.2">A7</text>
<text x="189.9" y="82.5" transform="rotate(-90 189.9 82.5)">GND</text>
<text x="192.4" y="82.5" transform="rotate(-90 192.4 82.5)">GND</text>
<text x="197.7" y="83.2">D13</text>
<text x="280.9" y="79.3">100k</text>
<text x="148.5" y="89.5">470</text>
<text x="182.6" y="88.3">A5</text>
<text x="182.6" y="85.8">A6</text>
<text x="197.7" y="88.3">D11</text>
<text x="197.7" y="85.8">D12</text>
<text x="133.2" y="93.3">1k</text>
<text x="182.6" y="95.9">A2</text>
<text x="182.6" y="93.4">A3</text>
<text x="182.6" y="90.8">A4</text>
<text x="197.7" y="90.8">D10</text>
<text x="198.7" y="95.9">D8</text>
<text x="198.7" y="93.4">D9</text>
<text x="149.8" y="97.1">1k</text>
<text x="182.6" y="101">A0</text>
<text x="182.6" y="98.5">A1</text>
<text x="198.7" y="98.5">D7</text>
<text x="198.7" y="101">D6</text>
<text x="84.4" y="106.4" transform="rotate(-90 84.4 106.4)">3A rev prot</text>
<text x="99.1" y="106.1">L7812</text>
<text x="116.9" y="106.1">L7805</text>
<text x="182.6" y="106.1">AREF</text>
<text x="198.7" y="106.1">D4</text>
<text x="198.7" y="103.5">D5</text>
<text x="57.5" y="112.5">Jack-DC</text>
<text x="85.9" y="113.6">0.1u</text>
<text x="96.8" y="109.9">IN</text>
<text x="102.7" y="109.9">OUT</text>
<text x="103.7" y="113.6">0.1u</text>
<text x="114.6" y="109.9">IN</text>
<text x="120.5" y="109.9">OUT</text>
<text x="131.6" y="113.8">0.1u</text>
<text x="182.6" y="113.7">RESET</text>
<text x="195.9" y="113.7">D1/TX</text>
<text x="198.7" y="111.2">D2</text>
<text x="198.7" y="108.6">D3</text>
<text x="332.8" y="112.4">10k</text>
<text x="102.2" y="114.1" transform="rotate(-90 102.2 114.1)">GND</text>
<text x="120" y="114.1" transform="rotate(-90 120 114.1)">GND</text>
<text x="182.6" y="116.2">RESET</text>
<text x="195.7" y="116.2">D0/RX</text>
<text x="333.9" y="120">1k</text>
<text x="348.2" y="116.2">BD140</text>
<text x="187.3" y="122.2" transform="rotate(-90 187.3 122.2)">+5V</text>
<text x="189.9" y="122.2" transform="rotate(-90 189.9 122.2)">3V3</text>
<text x="194.9" y="122.2" transform="rotate(-90 194.9 122.2)">VIN</text>
<text x="322.9" y="124.8">1k</text>
<text x="251.8" y="131.2">1k</text>
<text x="261.9" y="131.2">1k</text>
<text x="340.8" y="127.7">2N3904</text>
<text x="252.2" y="137.9">0.1u</text>
<text x="262.4" y="137.9">0.1u</text>
<text x="273.2" y="138.5">10k level</text>
<text x="61" y="144.7">Rotary_Encoder_Switch</text>
<text x="321.1" y="148.6">8T:8T_bifilar</text>
<text x="323.1" y="150.9">FT37-43</text>
<text x="338.9" y="150.2">100</text>
<text x="97.2" y="161.8" transform="rotate(-90 97.2 161.8)">0.1u</text>
<text x="181.9" y="158.9">Adafruit_si5351_brkout</text>
<text x="207.3" y="160.9">0.01u</text>
<text x="308.6" y="160.6">2k2</text>
<text x="339.9" y="156.9">0.1u</text>
<text x="181.4" y="163.2">SCL</text>
<text x="181.4" y="165.8">SDA</text>
<text x="196.6" y="164.5">CLK#0</text>
<text x="306.9" y="164.2">0.1u</text>
<text x="347" y="162.6">3dB pad</text>
<text x="67.1" y="173.6">WC1602A</text>
<text x="181.4" y="170.9">GND</text>
<text x="181.4" y="173.4">VIN</text>
<text x="196.6" y="168.3">CLK#1</text>
<text x="196.6" y="172.1">CLK#2</text>
<text x="324.3" y="168.4">2N2222</text>
<text x="325.4" y="170.5">10</text>
<text x="334.8" y="171.2">0.1u</text>
<text x="308.6" y="177.1">680</text>
<text x="316.2" y="177.1">100</text>
<text x="333.5" y="177.3">0.1u</text>
<text x="71.8" y="181.9" transform="rotate(-90 71.8 181.9)">VSS</text>
<text x="76" y="183.6">D6</text>
<text x="76" y="181">D7</text>
<text x="76" y="191.2">D3</text>
<text x="76" y="188.6">D4</text>
<text x="76" y="186.1">D5</text>
<text x="188" y="190.3">PCF8574</text>
<text x="76" y="196.3">D1</text>
<text x="76" y="193.7">D2</text>
<text x="64" y="203.9">LED(+)</text>
<text x="64" y="201.3">LED(-)</text>
<text x="76" y="198.8">D0</text>
<text x="183.9" y="200.1">SCL</text>
<text x="183.9" y="202.6">SDA</text>
<text x="192.4" y="200.4" transform="rotate(-90 192.4 200.4)">VDD</text>
<text x="197.5" y="200.1">P0</text>
<text x="197.5" y="202.6">P1</text>
<text x="228.1" y="201.5">LED</text>
<text x="321.1" y="200.7">8T:8T_bifilar</text>
<text x="323.1" y="203">FT37-43</text>
<text x="340.1" y="202.3">100</text>
<text x="74.8" y="209">R/W</text>
<text x="75.8" y="206.4">RS</text>
<text x="162.4" y="206.3">1k</text>
<text x="183.9" y="207.7">A0</text>
<text x="197.5" y="205.1">P2</text>
<text x="197.5" y="207.7">P3</text>
<text x="222.1" y="208.9">1k</text>
<text x="235.1" y="206.5">1N4001</text>
<text x="341.1" y="209">0.1u</text>
<text x="48.2" y="210.1">180</text>
<text x="64" y="211.5">VO</text>
<text x="71.8" y="212.9" transform="rotate(-90 71.8 212.9)">VDD</text>
<text x="77.1" y="211.5">E</text>
<text x="183.9" y="210.2">A1</text>
<text x="183.9" y="212.8">A2</text>
<text x="197.5" y="212.8">P5</text>
<text x="197.5" y="215.3">P6</text>
<text x="197.5" y="210.2">P4</text>
<text x="220.4" y="211.5">1k</text>
<text x="308.6" y="212.7">2k2</text>
<text x="347" y="216">6dB pad</text>
<text x="183.9" y="220.4">INT</text>
<text x="197.5" y="217.8">P7</text>
<text x="235.7" y="220.4">2N7000</text>
<text x="306.9" y="216.2">0.1u</text>
<text x="324.3" y="220.4">2N2222</text>
<text x="73.9" y="223">10k contrast</text>
<text x="192.4" y="222.5" transform="rotate(-90 192.4 222.5)">VSS</text>
<text x="217.4" y="224.1">100k</text>
<text x="325.4" y="222.6">10</text>
<text x="308.6" y="229.2">680</text>
<text x="316.2" y="229.2">100</text>
<text x="333.5" y="229.3">0.1u</text>
<text x="188" y="239.8">PCF8574</text>
<text x="72.7" y="248">1k</text>
<text x="163.7" y="250.8">1k</text>
<text x="183.9" y="249.6">SCL</text>
<text x="192.4" y="249.9" transform="rotate(-90 192.4 249.9)">VDD</text>
<text x="197.5" y="249.6">P0</text>
<text x="228.1" y="251">LED</text>
<text x="71.2" y="255.9">PB_up</text>
<text x="183.9" y="257.2">A0</text>
<text x="183.9" y="252.1">SDA</text>
<text x="197.5" y="252.1">P1</text>
<text x="197.5" y="254.7">P2</text>
<text x="197.5" y="257.2">P3</text>
<text x="235.1" y="256">1N4001</text>
<text x="183.9" y="259.8">A1</text>
<text x="183.9" y="262.3">A2</text>
<text x="197.5" y="262.3">P5</text>
<text x="197.5" y="259.8">P4</text>
<text x="220.4" y="261.1">1k</text>
<text x="222.1" y="258.4">1k</text>
<text x="183.9" y="269.9">INT</text>
<text x="197.5" y="264.8">P6</text>
<text x="197.5" y="267.4">P7</text>
<text x="235.7" y="270">2N7000</text>
<text x="192.4" y="272.1" transform="rotate(-90 192.4 272.1)">VSS</text>
<text x="217.4" y="273.6">100k</text>
</g>
<text font-size="1.8" fill="#008400" x="283" y="134.5" transform="rotate(-90 283 134.5)">3</text>
<g font-size="1.8" fill="#0000c2">
<text x="217.2" y="194.1">One per band (4)</text>
<text x="217.2" y="243.6">One per band (4)</text>
</g>
</svg>
